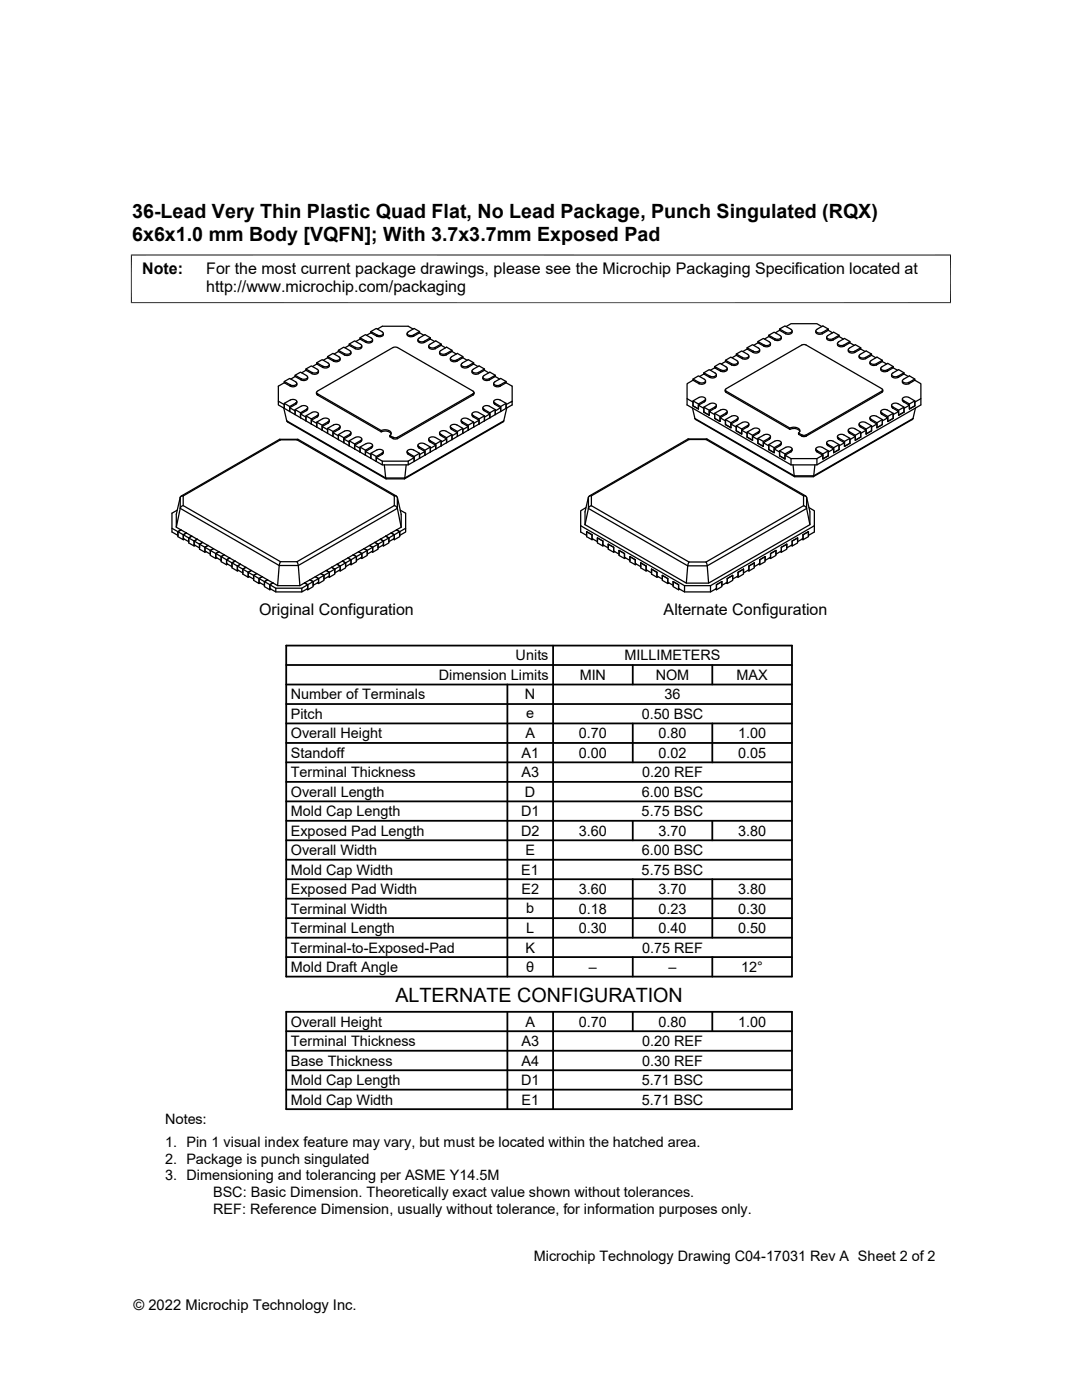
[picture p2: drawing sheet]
<svg xmlns="http://www.w3.org/2000/svg" width="216mm" height="279mm" viewBox="0 0 216 279" stroke-linecap="round" stroke-linejoin="round" font-family="sans-serif">
<g fill="none" stroke="#000" stroke-width=".25">
<path d="M56.7 76.1l1.1-.6 1.2 .7a.38 .38 0 0 1 .2 .5 .38 .38 0 0 1-.5 .2l-.8-.1M56.7 76.4v-.3l1.2 .7M56.7 76.4l1.2 .7M56.7 76.4l-1.2 .7v3M57.9 79.8l-1.2 .7v1M57.9 76.8v.3M57.9 79.8a.75 .75 0 0 1 1.3 .5l-.2 .1M58.9 74.9l1.1-.6 1.2 .7M58.9 75.1l1.2 .7M58.9 75.1v-.2l1.2 .7M58.9 75.1l-.9 .5M59.2 76.5a.78 .78 0 0 1-.4 .7 .78 .78 0 0 1-.9-.1"/>
<path d="M60.1 75.6v.2M61 73.9l1.3 .7M61 73.6l1.1-.6 1.2 .7M61 73.9v-.3l1.3 .7M61 73.9l-.8 .5M61.2 75a.38 .38 0 0 1 .2 .5 .38 .38 0 0 1-.5 .2l-.8-.1M61.4 75.3a.78 .78 0 0 1-.5 .6 .78 .78 0 0 1-.8-.1M62.3 74.3v.3M63.1 78.3l.2 .5M63.2 72.6v-.2l1.2 .7M63.2 72.4l1.1-.6 1.2 .7M63.2 72.6l1.2 .7"/>
<path d="M63.2 72.6l-.8 .6M63.3 73.7a.38 .38 0 0 1 .2 .5 .38 .38 0 0 1-.5 .2l-.7-.1M63.3 78.6l12.8 7.3v.3l-12.8-7.4zM63.5 74a.78 .78 0 0 1-.4 .7 .78 .78 0 0 1-.8-.1M64.4 73.1v.2M65.4 71.4l1.2 .7M65.4 71.2l1-.7 1.2 .7M65.4 71.4v-.2l1.2 .6M65.4 71.4l-.9 .5M65.5 72.5a.38 .38 0 0 1 .2 .5 .38 .38 0 0 1-.5 .2l-.8-.1M65.7 72.8a.78 .78 0 0 1-.5 .7 .78 .78 0 0 1-.8-.2M66.6 71.8v.3"/>
<path d="M67.5 69.9l1.1-.6 1.2 .7a.38 .38 0 0 1 .2 .5 .38 .38 0 0 1-.5 .2l-.8-.1M67.5 70.1v-.2l1.2 .7M67.5 70.1l1.2 .7M67.5 70.1l-.8 .6M67.6 71.2a.38 .38 0 0 1 .2 .5 .38 .38 0 0 1-.4 .2l-.8-.1M67.9 71.5a.78 .78 0 0 1-.5 .7 .78 .78 0 0 1-.8-.1M68.7 70.6v.2M69.7 68.7l1.1-.7 1.2 .7M69.7 68.9v-.2l1.2 .6M69.7 68.9l1.2 .7M69.7 68.9l-.9 .5M70 70.3a.78 .78 0 0 1-.5 .7 .78 .78 0 0 1-.8-.2"/>
<path d="M70.9 69.3v.3M71.8 67.4l1.1-.6 1.2 .7a.38 .38 0 0 1 .2 .5 .38 .38 0 0 1-.5 .2l-.8-.1M71.8 67.7v-.3l1.2 .7M71.8 67.7l1.2 .6M71.8 67.7l-.8 .5M71.9 68.7a.38 .38 0 0 1 .3 .5 .38 .38 0 0 1-.5 .2l-.8-.1M72.2 69a.78 .78 0 0 1-.5 .7 .78 .78 0 0 1-.8-.1M73 68.1v.2M74 66.4v-.2l1.2 .6M74 66.2l1.1-.6 1.2 .7a.38 .38 0 0 1 .2 .4 .38 .38 0 0 1-.5 .3l-.8-.2M74 66.4l1.2 .7M74 66.4l-.8 .5"/>
<path d="M74.3 67.8a.78 .78 0 0 1-.4 .7 .78 .78 0 0 1-.9-.2M75.2 66.8v.3M76.5 66.5a.78 .78 0 0 1-.5 .7 .78 .78 0 0 1-.8-.1M81.2 66.5a.78 .78 0 0 0 .5 .7 .78 .78 0 0 0 .8-.1M82.4 65.7l-1-.6h-5.1l-1 .6M83.4 67.8a.78 .78 0 0 0 .5 .7 .78 .78 0 0 0 .8-.2M83.7 66.4v-.2l-1.2 .6v.3M83.7 66.2l-1.1-.6-1.1 .7a.38 .38 0 0 0-.2 .4 .38 .38 0 0 0 .4 .3l.8-.2M83.7 66.4l-1.2 .7M83.7 66.4l.9 .5M85.6 69a.78 .78 0 0 0 .4 .7 .78 .78 0 0 0 .8-.1M85.8 68.7a.38 .38 0 0 0-.2 .5 .38 .38 0 0 0 .5 .2l.7-.1"/>
<path d="M85.9 67.7v-.3l-1.2 .7v.2M85.9 67.4l-1.1-.6-1.2 .7a.38 .38 0 0 0-.2 .5 .38 .38 0 0 0 .5 .2l.8-.1M85.9 67.7l-1.2 .6M85.9 67.7l.8 .5M87.7 70.3a.78 .78 0 0 0 .5 .7 .78 .78 0 0 0 .8-.2M88 68.9v-.2l-1.2 .6v.3M88 68.7l-1-.7-1.2 .7M88 68.9l-1.2 .7M88 68.9l.9 .5M89.9 71.5a.78 .78 0 0 0 .4 .7 .78 .78 0 0 0 .9-.1M90.1 71.2a.38 .38 0 0 0-.2 .5 .38 .38 0 0 0 .5 .2l.8-.1M90.2 70.1v-.2l-1.2 .7v.2"/>
<path d="M90.2 69.9l-1.1-.6-1.2 .7a.38 .38 0 0 0-.2 .5 .38 .38 0 0 0 .5 .2l.8-.1M90.2 70.1l-1.2 .7M90.2 70.1l.9 .6M92 72.8a.78 .78 0 0 0 .5 .7 .78 .78 0 0 0 .8-.2M92.3 72.5a.38 .38 0 0 0-.2 .5 .38 .38 0 0 0 .4 .2l.8-.1M92.4 71.2l-1.1-.7-1.2 .7M92.4 71.4l-1.2 .7M92.4 71.4v-.2l-1.2 .6v.3M92.4 71.4l.8 .5M94.2 74a.78 .78 0 0 0 .5 .7 .78 .78 0 0 0 .8-.1M94.4 78.8v-.2l-15.1 8.7v.2M94.4 78.5l.2-.2-.2-.2-15.1-8.8h-.4l-.5 .1-15.1 8.7-.1 .2 .1 .2"/>
<path d="M94.4 78.8l-15.1 8.7M94.4 73.7a.38 .38 0 0 0-.2 .5 .38 .38 0 0 0 .5 .2l.8-.1M94.5 72.4l-1.1-.6-1.2 .7M94.5 72.6l-1.2 .7M94.5 72.6v-.2l-1.2 .7v.2M94.5 72.6l.9 .6M94.6 78.3l-.2 .5M96.4 75.3a.78 .78 0 0 0 .4 .6 .78 .78 0 0 0 .8-.1M96.6 75a.38 .38 0 0 0-.2 .5 .38 .38 0 0 0 .5 .2l.7-.1M96.7 73.6l-1.1-.6-1.2 .7M96.7 73.9v-.3l-1.2 .7v.3M96.7 73.9l.8 .5"/>
<path d="M96.7 73.9l-1.2 .7M98.5 76.5a.78 .78 0 0 0 .5 .7 .78 .78 0 0 0 .8-.1M98.8 74.9l-1.1-.6-1.1 .7M98.8 75.1l-1.2 .7M98.8 75.1v-.2l-1.2 .7v.2M98.8 75.1l.9 .5M99.8 79.8l1.2 .7v1M99.8 79.8a.75 .75 0 0 0-1.2 .5l.1 .1M101 76.1l-1.1-.6-1.2 .7a.38 .38 0 0 0-.2 .5 .38 .38 0 0 0 .5 .2l.8-.1M101 76.4l1.2 .7v3M101 76.4v-.3l-1.2 .7v.3M101 76.4l-1.2 .7"/>
<path d="M137.1 79.6v1.2l20.7 12M138.3 75.6l1.1-.6 1.2 .7M138.3 75.9v-.3l1.2 .7M139.5 76.6l-1.2-.7-1.2 .7v3l1.2 .6v.8M139.5 76.3v.3M139.6 75.1l.8-.5 1.2 .7M140.4 74.6v-.2l1.2 .7M140.4 74.4l1.1-.6 1.2 .7a.38 .38 0 0 1 .2 .4 .38 .38 0 0 1-.5 .3l-.8-.1M140.5 79.9a.38 .38 0 0 0 .3-.5 .38 .38 0 0 0-.5-.2l-.7 .1-1.3 .7v1M140.5 75.7a.38 .38 0 0 1 .3 .5 .38 .38 0 0 1-.5 .2l-.8-.1M140.8 79.6v.4l-.3 .2M140.8 76a.78 .78 0 0 1-.5 .7 .78 .78 0 0 1-.8-.1"/>
<path d="M141.6 75.1v.2M141.8 73.9l.8-.5 1.2 .7M142.6 73.2l1.1-.7 1.2 .7a.38 .38 0 0 1 .2 .5 .38 .38 0 0 1-.5 .2l-.8-.1M142.6 73.4v-.2l1.2 .6M142.9 74.8a.78 .78 0 0 1-.4 .6 .78 .78 0 0 1-.9-.1M143.8 73.8v.3M143.9 72.6l.9-.4 1.2 .6M144.7 77.8l.2 .5M144.8 72.2v-.3l1.2 .7M144.8 71.9l1-.6 1.2 .7M144.9 77.6l15.1-8.7 .4-.2 .4 .2 15.2 8.7M144.9 77.6l-.2 .2 .2 .3"/>
<path d="M144.9 78.1l12.7 7.3v.3l-12.7-7.4zM145.1 73.5a.78 .78 0 0 1-.5 .7 .78 .78 0 0 1-.8-.1M146 72.6v.2M146.1 71.4l.8-.5 1.2 .7M146.9 70.7l1.1-.7 1.2 .7a.38 .38 0 0 1 .2 .5 .38 .38 0 0 1-.5 .2l-.8-.1M146.9 70.9v-.2l1.2 .6M147 72a.38 .38 0 0 1 .2 .5 .38 .38 0 0 1-.5 .2l-.7-.1M147.3 72.3a.78 .78 0 0 1-.5 .6 .78 .78 0 0 1-.8-.1M148.1 71.3v.3M148.2 70.1l.9-.4 1.2 .6M149.1 69.4l1.1-.6 1.1 .7a.38 .38 0 0 1 .2 .5 .38 .38 0 0 1-.4 .2l-.8-.1M149.1 69.7v-.3l1.2 .7"/>
<path d="M149.4 71a.78 .78 0 0 1-.5 .7 .78 .78 0 0 1-.8-.1M150.3 70.1v.2M150.4 68.9l.8-.5 1.2 .7M151.2 68.2l1.1-.7 1.2 .7M151.2 68.4v-.2l1.2 .7M151.6 69.8a.78 .78 0 0 1-.5 .7 .78 .78 0 0 1-.8-.2M152.4 68.9v.2M152.5 67.7l.9-.5 1.2 .6M153.4 66.9l1.1-.6 1.2 .7M153.4 67.2v-.3l1.2 .7M153.5 68.2a.38 .38 0 0 1 .2 .5 .38 .38 0 0 1-.5 .2l-.8-.1M153.7 68.5a.78 .78 0 0 1-.4 .7 .78 .78 0 0 1-.9-.1"/>
<path d="M154.6 67.6v.2M154.7 66.4l.9-.5 1.2 .7M155.6 65.9v-.2l1.2 .7M155.6 65.7l1-.7 1.2 .7M155.7 67a.38 .38 0 0 1 .2 .5 .38 .38 0 0 1-.5 .2l-.8-.1M155.9 67.3a.78 .78 0 0 1-.5 .7 .78 .78 0 0 1-.8-.2M156.8 66.4v.2M156.9 65.2l.9-.6h5.2l1 .6M157.8 65.7a.38 .38 0 0 1 .2 .5 .38 .38 0 0 1-.5 .2l-.7-.1M158.1 66a.78 .78 0 0 1-.5 .7 .78 .78 0 0 1-.8-.1M162.8 66a.78 .78 0 0 0 .5 .7 .78 .78 0 0 0 .8-.1M163 65.7a.38 .38 0 0 0-.2 .5 .38 .38 0 0 0 .5 .2l.8-.1"/>
<path d="M165 67.3a.78 .78 0 0 0 .4 .7 .78 .78 0 0 0 .8-.2M165.3 65.7l-1.1-.7-1.2 .7M165.3 65.9v-.2l-1.2 .7v.2M166.1 66.4l-.8-.5-1.2 .7M167.1 68.5a.78 .78 0 0 0 .5 .7 .78 .78 0 0 0 .8-.1M167.3 68.2a.38 .38 0 0 0-.2 .5 .38 .38 0 0 0 .5 .2l.8-.1M167.4 66.9l-1.1-.6-1.1 .7a.38 .38 0 0 0-.2 .5 .38 .38 0 0 0 .5 .2l.7-.1M167.4 67.2v-.3l-1.2 .7v.2M168.3 67.7l-.9-.5-1.2 .6M169.3 69.8a.78 .78 0 0 0 .4 .7 .78 .78 0 0 0 .9-.2M169.5 69.5a.38 .38 0 0 0-.2 .5 .38 .38 0 0 0 .5 .2l.8-.1M169.6 68.2l-1.1-.7-1.2 .7"/>
<path d="M169.6 68.4v-.2l-1.2 .7v.2M170.5 68.9l-.9-.5-1.2 .7M171.4 71a.78 .78 0 0 0 .5 .7 .78 .78 0 0 0 .8-.1M171.7 69.4l-1-.6-1.2 .7M171.7 69.7v-.3l-1.1 .7v.2M172.6 70.1l-.9-.4-1.1 .6M173.6 72.3a.78 .78 0 0 0 .5 .6 .78 .78 0 0 0 .8-.1M173.9 70.7l-1.1-.7-1.1 .7a.38 .38 0 0 0-.2 .5 .38 .38 0 0 0 .4 .2l.8-.1M173.9 70.9v-.2l-1.2 .6v.3M174.8 71.4l-.9-.5-1.2 .7M175.7 73.5a.78 .78 0 0 0 .5 .7 .78 .78 0 0 0 .8-.1M176 77.6l.1 .2-.1 .3"/>
<path d="M176 78.3l-15.2 8.7M176 78.3v-.2l-15.2 8.7v.2M176 73.2a.38 .38 0 0 0-.2 .5 .38 .38 0 0 0 .5 .2l.7-.1M176.1 71.9l-1.1-.6-1.2 .7a.38 .38 0 0 0-.2 .5 .38 .38 0 0 0 .5 .2l.8-.1M176.1 72.2v-.3l-1.2 .7v.2M176.1 77.8l-.1 .5M176.9 72.6l-.8-.4-1.2 .6M177.9 74.8a.78 .78 0 0 0 .5 .6 .78 .78 0 0 0 .8-.1M178.2 73.2l-1.1-.7-1.1 .7M178.2 73.4v-.2l-1.2 .6v.3M179.1 73.9l-.9-.5-1.2 .7M180.1 79.6v.4l.2 .2"/>
<path d="M180.1 76a.78 .78 0 0 0 .4 .7 .78 .78 0 0 0 .9-.1M180.3 75.7a.38 .38 0 0 0-.2 .5 .38 .38 0 0 0 .5 .2l.8-.1M180.3 79.9a.38 .38 0 0 1-.2-.5 .38 .38 0 0 1 .5-.2l.8 .1 1.1 .7v1M180.4 74.4l-1.1-.6-1.2 .7a.38 .38 0 0 0-.2 .4 .38 .38 0 0 0 .5 .3l.8-.1M180.4 74.6v-.2l-1.2 .7v.2M181.3 75.1l-.9-.5-1.2 .7M181.4 76.6l1.1-.7 1.2 .7v3l-1.2 .6v.8M182.5 75.6l-1-.6-1.2 .7M182.5 75.9v-.3l-1.1 .7v.3M183.7 79.6v1.2l-20.7 12h-5.2M36 99.3l-.8 3.3v2.6l.8-3.7M36 99.3v2.2"/>
<path d="M36.6 99h-.4l-.2 .3M55.5 80.1l1.2 .7v.7l-1.2-.7zM55.8 87.7h3.6l-.1 .1M56 87.8l-.2-.1-19.7 11.3M56 87.8h3.3M56 87.8l-19.4 11.2v1.9M56.6 81.4l.6 2.6M56.7 81.5l1.1 .6M56.7 80.5l1.1 .6M57.2 84l19.8 11.6M57.2 84l19.8 11.4M57.8 82.1l1.1 .6"/>
<path d="M57.8 81.4l1.1 .6v.7M58.9 82.7l1.1 .7M58.9 81.7l1.1 .7M59 80.7l-1.2 .7v.7M59 80.4l-1.2 .7v1M59 80.4v.3M59.2 80.1v.4l-.2 .2M59.3 87.8l19.4 11.2v1.9M59.5 87.7l19.6 11.3M60 83.4l1 .6M60 82.6l1 .6v.8M61 84l1.1 .6"/>
<path d="M61 83l1.1 .6M61.2 81.7a.38 .38 0 0 0 .2-.5 .38 .38 0 0 0-.5-.2h-.7l-1.3 .7v1M61.2 81.7v.2l-1.2 .7v.8M61.2 81.7l-1.2 .7v1M61.4 81.4v.3l-.2 .2M62.1 83.6l1.2-.7v.3l-1.2 .7v.7zM62.1 84.6l2.2 1.3M62.1 83.9l1.1 .6v.7v-1l1.2-.6a.75 .75 0 0 1 1.3 .4l-.2 .2M63.2 84.2l1.1 .7M63.3 82.9a.38 .38 0 0 0 .2-.5 .38 .38 0 0 0-.5-.2l-.6 .1-1.4 .7v1M63.5 82.6v.4l-.2 .2M64.3 84.9l1.2-.7v.2l-1.2 .7v.8z"/>
<path d="M64.3 85.9l1.1 .6M64.3 85.1l1.1 .6v.8M65.4 86.5l1 .6M65.4 85.5l1 .6M65.7 83.9v.3l-.2 .2M66.4 86.1l1.2-.7v.3l-1.2 .7v.7zM66.4 87.1l1.1 .6M66.4 86.4l1.1 .6v.7M67.5 87.7l1.1 .6M67.5 86.7l1.1 .7M67.6 85.4a.38 .38 0 0 0 .2-.5 .38 .38 0 0 0-.4-.2l-.7 .1-1.3 .7v1M67.9 85.1l-.1 .3-.2 .3"/>
<path d="M68.6 88.3l1.1 .7M68.6 87.6l1.1 .6v.8M69.7 89l2.1 1.2M69.7 88l1.1 .6M69.8 86.7a.38 .38 0 0 0 .2-.5 .38 .38 0 0 0-.5-.2h-.6l-1.4 .7v1M69.8 86.9l-1.2 .7v.7M69.8 86.9v-.2l-1.2 .7v.9M70 86.4v.3l-.2 .2M70.8 88.6l1.2-.7v.3l-1.2 .7v.7zM70.8 88.9l1 .6v.7M71.8 90.2l1.1 .6M71.8 89.2l1.1 .7"/>
<path d="M71.9 87.9a.38 .38 0 0 0 .3-.5 .38 .38 0 0 0-.5-.2h-.7l-1.3 .8v1M72.2 87.6v.3l-.3 .3M72.9 90.8l1.1 .7M72.9 90.1l1.1 .6v.8M74 91.5l1.1 .6M74 90.5l1.1 .6M74.1 89.2a.38 .38 0 0 0 .2-.5 .38 .38 0 0 0-.5-.2h-.6l-1.4 .7v1M74.1 89.4l-1.2 .7v.7M74.1 89.2l-1.2 .7v.9M74.1 89.2v.2M74.3 88.9v.3l-.2 .2M75.1 92.1l1.2 .7"/>
<path d="M75.1 91.3l1.2 .7M76.1 86.2a1.48 1.48 0 0 1 1.9 .4M76.1 85.9a1.45 1.45 0 0 1 2 .5l-.3 .5M76.3 90.4a.38 .38 0 0 0 .2-.5 .38 .38 0 0 0-.5-.2h-.7l-1.3 .8v1M76.3 90.7l-1.2 .6v.8M76.3 90.4l-1.2 .7v1M76.3 90.4v.3M76.5 90.1v.3l-.2 .2M76.7 92.8l.3 2.6M77 95.4h3.8M77 95.4l.1 .1M77.1 95.6h3.6"/>
<path d="M77.8 86.9l.6 .4v.2l-.6-.3zM78.4 87.5l.5 .1 .4-.1M78.4 87.3l.5 .1 .4-.1M78.7 99h.4l.2 .3M79.3 99.3v2.2M79.3 99.3l.8 3.3v2.6l-1 .5M80.8 95.4l-.1 .1M81 92.8l-.2 2.6M81.2 90.1l.1 .3 .2 .2M81.4 92h-5.1v.8h5.1M81.4 90.7l1.2 .6v.8M81.4 90.7v-.3l1.2 .7v1"/>
<path d="M81.5 90.4a.38 .38 0 0 1-.2-.5 .38 .38 0 0 1 .4-.2l.8 .1 1.2 .7v1M82.6 91.3l-1.2 .7v.8l1.2-.7M83.4 88.9v.3l.2 .2M83.6 89.4l1.2 .7v.7M83.6 89.4v-.2l1.2 .7v.9M83.6 89.2a.38 .38 0 0 1-.2-.5 .38 .38 0 0 1 .5-.2h.8l1.2 .7v1M83.7 91.5l-1.1 .6M83.7 90.5l-1.1 .6M84.8 90.1l-1.1 .6v.8M84.8 90.8l-1.1 .7M85.6 87.6v.3l.2 .3M85.8 87.9l1.2 .7v1v-.7l-1.2-.7z"/>
<path d="M85.8 87.9a.38 .38 0 0 1-.2-.5 .38 .38 0 0 1 .5-.2l.7 .1 1.2 .7v1M85.9 90.2l-1.1 .6M85.9 89.2l-1.1 .7M87 88.9l-1.1 .6v.7M87.7 86.4v.3l.2 .2M87.9 86.9v-.2l1.2 .7v.9M87.9 86.9l1.2 .7v.7M87.9 86.7a.38 .38 0 0 1-.2-.5 .38 .38 0 0 1 .5-.2h.8l1.2 .7v1M88 89l-2.1 1.2M88 88l-1 .6M89.1 87.6l-1.1 .6v.8M89.1 88.3l-1.1 .7"/>
<path d="M89.9 85.1v.3l.2 .3M90.1 85.4l1.2 .7v1v-.7l-1.2-.7zM90.1 85.4a.38 .38 0 0 1-.2-.5 .38 .38 0 0 1 .5-.2l.8 .1 1.2 .7v1M90.2 87.7l-1.1 .6M90.2 86.7l-1.1 .7M91.3 86.4l-1.1 .6v.7M91.3 87.1l-1.1 .6M92 83.9l.1 .3 .2 .2M92.2 84.2l1.2 .7v1v-.8l-1.2-.7zM92.4 86.5l-1.1 .6M92.4 85.5l-1.1 .6M93.4 85.1l-1 .6v.8"/>
<path d="M93.4 85.9l-1 .6M94.2 82.6v.4l.2 .2M94.4 82.9l1.2 .7v1v-.7l-1.2-.7zM94.4 82.9a.38 .38 0 0 1-.2-.5 .38 .38 0 0 1 .5-.2l.7 .1 1.3 .7v1M94.5 84.2l-1.1 .7M95.6 83.9l-1.1 .6v.7v-1l-1.2-.7a.76 .76 0 0 0-1.2 .5l.2 .2M95.6 84.6l-2.2 1.3M96.4 81.4v.3l.2 .2M96.6 81.7l1.1 .7v1v-.8l-1.1-.7zM96.6 81.7a.38 .38 0 0 1-.2-.5 .38 .38 0 0 1 .5-.2h.6l1.3 .7v1M96.7 84l-1.1 .6M96.7 83l-1.1 .6"/>
<path d="M97.7 82.6l-1 .6v.8M97.7 83.4l-1 .6M98.5 80.1v.4l.2 .2M98.7 80.7l1.2 .7v.7M98.7 80.7v-.3l1.2 .7v1M98.8 82.7l-1.1 .7M98.8 81.7l-1.1 .7M99.9 81.4l-1.1 .6v.7M99.9 82.1l-1.1 .6M100.5 84l-19.8 11.6M100.5 84l-19.7 11.4M101 81.5l-1.1 .6"/>
<path d="M101 80.5l-1.1 .6M101 80.8l1.2-.7v.7l-1.2 .7zM101.1 81.4l-.6 2.6M117.4 99.2v2.3M117.4 99.2l-.7 3v2.5M118 99h-.4l-.2 .2M118 99l19.5-11.3h3.4l19.4 11.3M118 99v1.9M137.3 87.6l-19.7 11.4M137.3 87.6l.2 .1M137.3 87.6h3.7M138.2 81.4l.5 2.1"/>
<path d="M138.3 81l1.1 .6M138.3 80l1.1 .6M138.7 83.5l19.8 11.6M138.7 83.5l19.8 11.5M139.4 81.6v-1l1.2-.7v.3l-1.2 .7 1 .6v.8M139.4 80.9v.7M140.4 82.3l1.1 .6M140.4 81.3l1.1 .6M141.1 87.6l-.2 .1M141.1 87.6l19.7 11.4M141.5 82.1v.8M142.6 82.5l1.1 .6"/>
<path d="M142.6 83.5l1.1 .6M142.7 81.2a.38 .38 0 0 0 .2-.5 .38 .38 0 0 0-.5-.2h-.6l-1.4 .8v1M142.7 81.4l-1.2 .7 1.1 .6v.8M142.7 81.4v-.2l-1.2 .7v1M142.9 80.9v.3l-.2 .2M143.7 83.4v.7M144.8 83.7l1 .7M144.8 84.7l1 .7M144.9 82.4a.38 .38 0 0 0 .2-.5 .38 .38 0 0 0-.5-.2l-.7 .1-1.3 .7v1M144.9 82.7l-1.2 .7 1.1 .6v.7M144.9 82.4l-1.2 .7v1M144.9 82.4v.3"/>
<path d="M145.1 82.1v.4l-.2 .2M145.8 85.4v-1l1.2-.7v.2l-1.2 .7 1.1 .6v.8M145.8 84.6v.8M146.9 85l1.1 .6M146.9 86l1.1 .6M147 83.7a.38 .38 0 0 0 .2-.5 .38 .38 0 0 0-.5-.2h-.6l-1.3 .7v1M147.3 83.4l-.1 .3-.2 .2M148 85.9v.7M149.1 86.2l1.1 .7M149.1 87.2l1.1 .7M149.2 84.9a.38 .38 0 0 0 .2-.5 .38 .38 0 0 0-.5-.2l-.6 .1-1.4 .7v1M149.2 85.2l-1.2 .7 1.1 .6v.7"/>
<path d="M149.2 84.9l-1.2 .7v1M149.2 84.9v.3M149.4 84.6v.3l-.2 .3M150.2 87.1v.8M151.2 87.5l1.1 .6M151.2 88.5l1.1 .6M151.3 86.1a.38 .38 0 0 0 .2-.4 .38 .38 0 0 0-.4-.3l-.7 .1-1.3 .7v1M151.4 86.2l-1.2 .7v1M151.4 86.2v.2M151.4 86.4l-1.2 .7 1 .6v.8M151.6 85.9v.3l-.3 .2M152.3 89.1v-1l1.2-.7v.3l-1.2 .6 1.1 .7v.7"/>
<path d="M152.3 88.3v.8M153.4 88.7l1.1 .6M153.4 89.7l1.1 .6M153.5 87.4a.38 .38 0 0 0 .2-.5 .38 .38 0 0 0-.5-.2h-.6l-1.4 .8v1M153.7 87.1v.3l-.2 .3M154.5 90.3v-1l1.2-.6v.2l-1.2 .7 1.1 .6v.8M154.5 89.6v.7M155.6 90l1 .6M155.6 91l1 .6M155.7 88.6a.38 .38 0 0 0 .2-.4 .38 .38 0 0 0-.5-.3l-.7 .1-1.3 .7v1M155.9 88.3v.4l-.2 .2M156.6 90.8v.8"/>
<path d="M157.6 85.7a1.48 1.48 0 0 1 2 .4M157.6 85.4a1.45 1.45 0 0 1 2 .5l-.3 .5M157.8 89.9a.38 .38 0 0 0 .2-.5 .38 .38 0 0 0-.5-.2h-.6l-1.3 .8v1M157.8 89.9v.3l-1.2 .6 1.2 .7h5.2l1.2-.7-1.2-.6v-.3l1.2 .7v1M157.8 89.9l-1.2 .7v1M157.8 91.5v1.3M158.1 89.6l-.1 .3-.2 .2M158.2 92.8l.3 2.2M158.5 95h3.9M158.5 95l.1 .1h3.7v-.1M160 86.8l-.7-.4v.3l.7 .3M160 87l.4 .1 .4-.1"/>
<path d="M160 86.8l.4 .1 .4-.1M160 86.8v.2M160.3 99h.4l.2 .2M160.3 99v1.9M161 99.2v2.3M161 99.2l.6 3v2.5l-20.2 11.7h-4.5l-20.2-11.7M162.6 92.8l-.2 2.2M162.8 89.6v.3l.2 .2M163 91.5v1.3M163 89.9a.38 .38 0 0 1-.2-.5 .38 .38 0 0 1 .5-.2l.8 .1 1.2 .7v1M164.2 90.8v.8M165 88.3v.4l.2 .2"/>
<path d="M165.2 88.6a.38 .38 0 0 1-.2-.4 .38 .38 0 0 1 .5-.3l.7 .1 1.2 .7v1M165.3 90l-1.1 .6M165.3 91l-1.1 .6M166.3 90.3v-1l-1.1-.6v.2l1.1 .7-1 .6v.8M166.3 89.6v.7M167.1 87.1v.3l.2 .3M167.3 87.4a.38 .38 0 0 1-.2-.5 .38 .38 0 0 1 .5-.2h.7l1.3 .8v1M167.4 88.7l-1.1 .6M167.4 89.7l-1.1 .6M168.5 89.1v-1l-1.2-.7v.3l1.2 .6-1.1 .7v.7M168.5 88.3v.8M169.3 85.9v.3l.2 .2"/>
<path d="M169.5 86.1a.38 .38 0 0 1-.2-.4 .38 .38 0 0 1 .5-.3l.6 .1 1.3 .7v1M169.6 87.5l-1.1 .6M169.6 88.5l-1.1 .6M170.7 87.9v-1l-1.2-.7v.2l1.2 .7-1.1 .6v.8M170.7 87.1v.8M171.4 84.6l.1 .3 .2 .3M171.6 85.2l1.2 .7-1.1 .6v.7M171.6 85.2v-.3l1.2 .7v1M171.7 84.9a.38 .38 0 0 1-.2-.5 .38 .38 0 0 1 .4-.2l.8 .1 1.2 .7v1M171.7 86.2l-1 .7M171.7 87.2l-1 .7M172.8 85.9v.7"/>
<path d="M173.6 83.4v.3l.2 .2M173.8 83.9l1.2 .7-1.1 .6v.8M173.8 83.9v-.2l1.2 .7v1M173.8 83.7a.38 .38 0 0 1-.2-.5 .38 .38 0 0 1 .5-.2l.8 .1 1.2 .6v1M173.9 85l-1.1 .6M173.9 86l-1.1 .6M175 84.6v.8M175.7 82.1l.1 .4 .2 .2M176 82.4a.38 .38 0 0 1-.2-.5 .38 .38 0 0 1 .5-.2l.7 .1 1.2 .7v1M176.1 83.7l-1.1 .7M176.1 84.7l-1.1 .7M177.1 84.1v-1l-1.1-.7v.3l1.1 .7-1 .6v.7"/>
<path d="M177.1 83.4v.7M177.9 80.9v.3l.2 .2M178.1 81.4v-.2l1.2 .7v1M178.1 81.4l1.2 .7-1.1 .6v.8M178.1 81.2a.38 .38 0 0 1-.2-.5 .38 .38 0 0 1 .5-.2l.8 .1 1.2 .7v1M178.2 82.5l-1.1 .6M178.2 83.5l-1.1 .6M179.3 82.1v.8M180.3 80.2v-.3l1.2 .7v1M180.3 80.2l1.2 .7-1.1 .6v.8M180.4 81.3l-1.1 .6M180.4 82.3l-1.1 .6"/>
<path d="M181.5 80.9v.7M182.2 83.5l-19.8 11.5M182.2 83.5l-19.9 11.6M182.5 80l-1 .6M182.5 81l-1 .6M182.7 81.4l-.5 2.1M34.3 105.4l20.7 12v.7l-1.2-.6v-.8l.7-.4M35.2 105.2l.9 .5-.6 .4v1l1.1 .6v-1l.6-.3M35.4 101.8l-1.1 .6v3.8l1.2 .6v-.7l.6-.4 1.1 .7M36 101.5l19.7 11.4h3.8M36.6 100.9l19.4 11.2M36.6 100.9l-.4 .2-.2 .3"/>
<path d="M36.8 107.6l-.2 .1M37.2 106.4l-.6 .3v.8l1.1 .6v-.7l.6-.4M37.2 106.4l1.1 .6M38.3 107l-.6 .4v1l1 .6v-1l.6-.4M38.3 107l1 .6M38.9 108.8l-.2 .2M39.3 107.6l-.6 .4v.7l1.1 .6v-.7l.6-.4 1.1 .7M39.3 107.6l1.1 .6-.6 .4v1l1.1 .6v-1l.6-.3M41.1 110.1l-.2 .1M41.5 108.9l-.6 .3v.8l1.1 .6v-.7l.6-.4 1.1 .6M41.5 108.9l1.1 .6-.6 .4v.9l1.1 .7v-1l.6-.4M43.3 111.3l-.2 .2"/>
<path d="M43.7 110.1l-.6 .4v.7l1 .6v-.7l.6-.4 1.1 .7M43.7 110.1l1 .6-.6 .4v1l1.1 .6v-1l.6-.3M45.4 112.6l-.2 .1M45.8 111.4l-.6 .3v.8l1.1 .6v-.8l.6-.3M45.8 111.4l1.1 .6M46.9 112l-.6 .3v1l1.1 .7v-1l.6-.4M46.9 112l1.1 .6M47.6 113.8l-.2 .2M48 112.6l-.6 .4v.7l1.1 .6v-.7l.6-.4 1 .7M48 112.6l1.1 .6-.6 .4v1l1 .6v-1l.6-.3M49.7 115.1l-.2 .1M50.1 113.9l-.6 .3v.8l1.1 .6v-.8l.6-.3 1.1 .6"/>
<path d="M50.1 113.9l1.1 .6-.6 .3v1l1.1 .7v-1l.6-.4M51.9 116.3l-.2 .2M52.3 115.1l-.6 .4v.7l1.1 .6v-.7l.6-.4 1.1 .6M52.3 115.1l1.1 .6-.6 .4v1l1 .6v-1l.7-.4M54.1 117.6l-.3 .1M54.5 116.3l.9 .6h4.4l1-.6 .6 .4v1l-.2-.1M55 118.1h5.2M55 117.4h5.2M56 112.1l-.3 .7-.3 4.1M56 112.1h3.3M59.3 112.1l.2 .7M59.5 112.9l.3 4"/>
<path d="M61.8 115.7l.7 .4v1l-1.1 .6M62.9 115.1l.7 .4v1l-.2-.2M62.9 115.1l2.2-1.2 .6 .3v1l-.2-.1M62.9 115.1l.7 .4v.7l-1.1 .6v-.7l-.7-.4M62.9 115.1l-1.1 .6M66.2 113.2l.6 .4v1l-1.1 .6M66.2 113.2l-1.1 .7 .6 .3v.8l-1.1 .6v-.8l-.6-.3 .6 .3v1l-1 .7M66.2 113.2l1-.6 .7 .4v1l-.2-.2M68.3 112l.7 .3v1l-1.1 .7M68.3 112l-1.1 .6 .7 .4v.7l-1.1 .6v-.7l-.6-.4M68.3 112l1.1-.6 .6 .3v1l-.2-.1M70.5 110.7l.6 .4v1l-1.1 .6"/>
<path d="M70.5 110.7l-1.1 .7 .6 .3v.8l-1 .6v-.8l-.7-.3M70.5 110.7l.6 .4v.7l1.1-.6v-.7l-.6-.4 .6 .4v1l-.2-.2M72.6 109.5l.7 .4v.9l-1.1 .7M72.6 109.5l-2.1 1.2M72.6 109.5l1.1-.6 .7 .3v1l-.3-.1M74.8 108.2l.6 .4v1l-1 .6M74.8 108.2l-1.1 .7 .7 .3v.8l-1.1 .6v-.7l-.7-.4M74.8 108.2l1.1-.6 .6 .4v1l-.2-.2M77 107l.6 .4v1l-1.1 .6M77 107l-1.1 .6 .6 .4v.7l-1.1 .6v-.7l-.6-.4M77 107l1-.6 .7 .3v1l-.2-.1M78.7 100.9l.4 .2 .2 .3"/>
<path d="M78.7 100.9l-19.4 11.2M79.1 105.7l.7 .4v1l-1.1 .6M79.1 105.7l-1.1 .7 .7 .3v.8l-1.1 .6v-.7l-.6-.4M79.1 105.7l.7 .4v.7l1.1-.6v-.8l-20.7 12v.7l1.2-.6v-.8l-.6-.4 1-.6M79.3 101.5l.8 3.7M79.3 101.5l-19.8 11.4M79.9 101.8l1 .6v3M115.9 104.9v1.3l1.2 .6M116.9 101.3l-1 .6v3M117.4 101.5l19.8 11.4M117.4 101.5l-.7 3.2M118 100.9l-.4 .2-.2 .4"/>
<path d="M118 100.9l19.5 11.3M118.1 106.7v.8l1.1 .6M118.1 106.7l-1-.6v1l1 .6M118.1 106.7v1l.2-.1M120.3 108v.7l1.1 .6M120.3 108l-1.1-.6v1l1.1 .6M120.3 108v1l.2-.2M122.4 109.2v.8l1.1 .6M122.4 109.2l-1-.6v1l1 .6M122.4 109.2v1l.3-.1M124.6 110.5v.7l1.1 .6M124.6 110.5l-1.1-.6v.9l1.1 .7"/>
<path d="M124.6 110.5v1l.2-.2M126.8 111.7v.8l1 .6M126.8 111.7l-1.1-.6v1l1.1 .6M126.8 111.7v1l.2-.1M128.9 113v.7l1.1 .6M128.9 113l-1.1-.7v1l1.1 .7M128.9 113v1l.2-.2M131.1 114.2v.8l1.1 .6M131.1 114.2l-1.1-.6v1l1.1 .6M131.1 114.2v1l.2-.1M133.2 115.5v.7l1.1 .6M133.2 115.5l-1-.7v1l1 .7"/>
<path d="M133.2 115.5v1l.3-.2M135.4 116.7v.8l1.2 .6h5.2l1.2-.6v-.8M135.4 116.7l-1.1-.6v1l1.1 .6M135.4 116.7v1l.2-.1M136.6 116.9v1.2M137.2 112.9l-.3 3.5M137.5 112.2h3.4M137.5 112.2l-.3 .7M140.9 112.2l.2 .7M141.1 112.9l.3 3.5M141.8 116.9v1.2M143 116.7v1l-.3-.1"/>
<path d="M144 116.1v1l-1 .6M144 116.1l-1 .6M145.1 115.5v.7l-1.1 .6v-.7M145.1 115.5v1l-.2-.2M146.2 114.8v1l-1.1 .7M146.2 114.8l-1.1 .7M147.3 114.2v.8l-1.1 .6v-.8M147.3 114.2v1l-.2-.1M148.4 113.6v1l-1.1 .6M148.4 113.6l-1.1 .6M149.4 113v.7l-1 .6v-.7M149.4 113v1l-.2-.2"/>
<path d="M150.5 112.3v1l-1.1 .7M150.5 112.3l-1.1 .7M151.6 111.7v.8l-1.1 .6v-.8M151.6 111.7v1l-.2-.1M152.7 111.1v1l-1.1 .6M152.7 111.1l-1.1 .6M153.8 110.5v.7l-1.1 .6v-.7M153.8 110.5v1l-.3-.2M154.8 109.9v.9l-1 .7M154.8 109.9l-1 .6M155.9 109.2v.8l-1.1 .6v-.7M155.9 109.2v1l-.2-.1"/>
<path d="M157 108.6v1l-1.1 .6M157 108.6l-1.1 .6M158.1 108v.7l-1.1 .6v-.7M158.1 108v1l-.2-.2M159.2 107.4v1l-1.1 .6M159.2 107.4l-1.1 .6M160.2 106.7v.8l-1 .6v-.7M160.2 106.7v1l-.2-.1M160.3 100.9l.4 .2 .2 .4M160.3 100.9l-19.4 11.3M161 101.5l-19.9 11.4h-3.9M161 101.5l.6 3.2"/>
<path d="M161.3 106.1v1l-1.1 .6M161.3 106.1l-1.1 .6M161.4 101.3l1.1 .6v3l-20.7 12h-5.2l-20.7-12M162.5 104.9v1.3l-1.2 .6v-.7"/>
</g>
<path d="M26.1 50.9h163.7M26.2 50.8v9.7M189.7 50.8v9.7M26.1 60.4h163.7" fill="none" stroke="#000" stroke-width=".2"/>
<g fill="none" stroke="#000" stroke-width=".36">
<path d="M57.1 136.6h100.9M57.1 132.7h100.9M57.1 128.8h100.9v66.1h-100.9zM101.2 136.6v58.3M110.4 128.8v66.1M126.3 132.7v3.9M142.1 132.7v3.9M57.1 148.3h100.9M57.1 144.4h100.9M57.1 140.5h100.9M57.1 159.9h100.9M57.1 156h100.9"/>
<path d="M57.1 152.1h100.9M126.3 144.4v7.7M142.1 144.4v7.7M57.1 171.6h100.9M57.1 167.7h100.9M57.1 179.3h100.9M57.1 163.8h100.9M57.1 175.5h100.9M126.3 163.8v3.9M126.3 175.5v11.6M142.1 163.8v3.9M142.1 175.5v11.6"/>
<path d="M57.1 183.2h100.9M57.1 187.1h100.9M57.1 191h100.9M126.3 191v3.9M142.1 191v3.9M57.1 201.9h100.9v19.5h-100.9zM57.1 209.7h100.9M57.1 205.8h100.9M57.1 213.6h100.9M57.1 217.5h100.9M101.2 201.9v19.5M110.4 201.9v19.5"/>
<path d="M126.3 201.9v3.9M142.1 201.9v3.9"/>
</g>
<g font-size="3.9">
<text x="26.4" y="43.5">36-Lead Very Thin Plastic Quad Flat, No Lead Package, Punch Singulated (RQX)</text>
<text x="26.4" y="48.1">6x6x1.0 mm Body [VQFN]; With 3.7x3.7mm Exposed Pad</text>
<text x="78.9" y="199.9">ALTERNATE CONFIGURATION</text>
</g>
<g font-size="3.2">
<text x="28.4" y="54.7">Note:</text>
<text x="41.1" y="58.3">http://www.microchip.com/packaging</text>
<text x="41.1" y="54.7">For the most current package drawings, please see the Microchip Packaging Specification located at</text>
<text x="51.7" y="122.7">Original Configuration</text>
<text x="132.4" y="122.7">Alternate Configuration</text>
</g>
<g font-size="2.9">
<text x="102.9" y="131.8">Units</text>
<text x="124.6" y="131.8">MILLIMETERS</text>
<text x="87.6" y="135.7">Dimension Limits</text>
<text x="115.7" y="135.7">MIN</text>
<text x="130.8" y="135.7">NOM</text>
<text x="147" y="135.7">MAX</text>
<text x="58" y="139.6">Number of Terminals</text>
<text x="58" y="143.5">Pitch</text>
<text x="104.8" y="139.6">N</text>
<text x="105" y="143.2">e</text>
<text x="128" y="143.5">0.50 BSC</text>
<text x="132.6" y="139.6">36</text>
<text x="58" y="147.4">Overall Height</text>
<text x="104.8" y="147.4">A</text>
<text x="115.5" y="147.4">0.70</text>
<text x="131.4" y="147.4">0.80</text>
<text x="147.3" y="147.4">1.00</text>
<text x="58" y="155.1">Terminal Thickness</text>
<text x="58" y="151.2">Standoff</text>
<text x="104.1" y="151.2">A1</text>
<text x="104.1" y="155.1">A3</text>
<text x="115.5" y="151.2">0.00</text>
<text x="128.1" y="155.1">0.20 REF</text>
<text x="131.4" y="151.2">0.02</text>
<text x="147.3" y="151.2">0.05</text>
<text x="58" y="159">Overall Length</text>
<text x="104.8" y="159">D</text>
<text x="128" y="159">6.00 BSC</text>
<text x="58" y="166.8">Exposed Pad Length</text>
<text x="58" y="162.9">Mold Cap Length</text>
<text x="104" y="162.9">D1</text>
<text x="104" y="166.8">D2</text>
<text x="115.5" y="166.8">3.60</text>
<text x="128" y="162.9">5.75 BSC</text>
<text x="131.4" y="166.8">3.70</text>
<text x="147.3" y="166.8">3.80</text>
<text x="58" y="170.7">Overall Width</text>
<text x="104.8" y="170.7">E</text>
<text x="128" y="170.7">6.00 BSC</text>
<text x="58" y="178.4">Exposed Pad Width</text>
<text x="58" y="174.6">Mold Cap Width</text>
<text x="104" y="174.6">E1</text>
<text x="104" y="178.4">E2</text>
<text x="115.5" y="178.4">3.60</text>
<text x="128" y="174.6">5.75 BSC</text>
<text x="131.4" y="178.4">3.70</text>
<text x="147.3" y="178.4">3.80</text>
<text x="58" y="182.3">Terminal Width</text>
<text x="105" y="182.3">b</text>
<text x="115.5" y="182.3">0.18</text>
<text x="131.4" y="182.3">0.23</text>
<text x="147.3" y="182.3">0.30</text>
<text x="58" y="186.2">Terminal Length</text>
<text x="58" y="190.1">Terminal-to-Exposed-Pad</text>
<text x="104.8" y="190.1">K</text>
<text x="105" y="186.2">L</text>
<text x="115.5" y="186.2">0.30</text>
<text x="128.1" y="190.1">0.75 REF</text>
<text x="131.4" y="186.2">0.40</text>
<text x="147.3" y="186.2">0.50</text>
<text x="58" y="194">Mold Draft Angle</text>
<text x="105" y="194">θ</text>
<text x="117.5" y="194">–</text>
<text x="133.4" y="194">–</text>
<text x="147.9" y="194">12°</text>
<text x="58" y="204.9">Overall Height</text>
<text x="58" y="208.8">Terminal Thickness</text>
<text x="104.1" y="208.8">A3</text>
<text x="104.8" y="204.9">A</text>
<text x="115.5" y="204.9">0.70</text>
<text x="128.1" y="208.8">0.20 REF</text>
<text x="131.4" y="204.9">0.80</text>
<text x="147.3" y="204.9">1.00</text>
<text x="58" y="212.7">Base Thickness</text>
<text x="104.1" y="212.7">A4</text>
<text x="128.1" y="212.7">0.30 REF</text>
<text x="58" y="216.6">Mold Cap Length</text>
<text x="58" y="220.5">Mold Cap Width</text>
<text x="104" y="216.6">D1</text>
<text x="104" y="220.5">E1</text>
<text x="128" y="216.6">5.71 BSC</text>
<text x="128" y="220.5">5.71 BSC</text>
<text x="32.9" y="224.4">Notes:</text>
<text x="32.9" y="229">1. Pin 1 visual index feature may vary, but must be located within the hatched area.</text>
<text x="32.9" y="232.3">2. Package is punch singulated</text>
<text x="32.9" y="235.6">3. Dimensioning and tolerancing per ASME Y14.5M</text>
<text x="42.5" y="238.9">BSC: Basic Dimension. Theoretically exact value shown without tolerances.</text>
<text x="42.5" y="242.2">REF: Reference Dimension, usually without tolerance, for information purposes only.</text>
<text x="106.5" y="251.7">Microchip Technology Drawing C04-17031 Rev A Sheet 2 of 2</text>
<text x="26.6" y="261.3">© 2022 Microchip Technology Inc.</text>
</g>
</svg>
